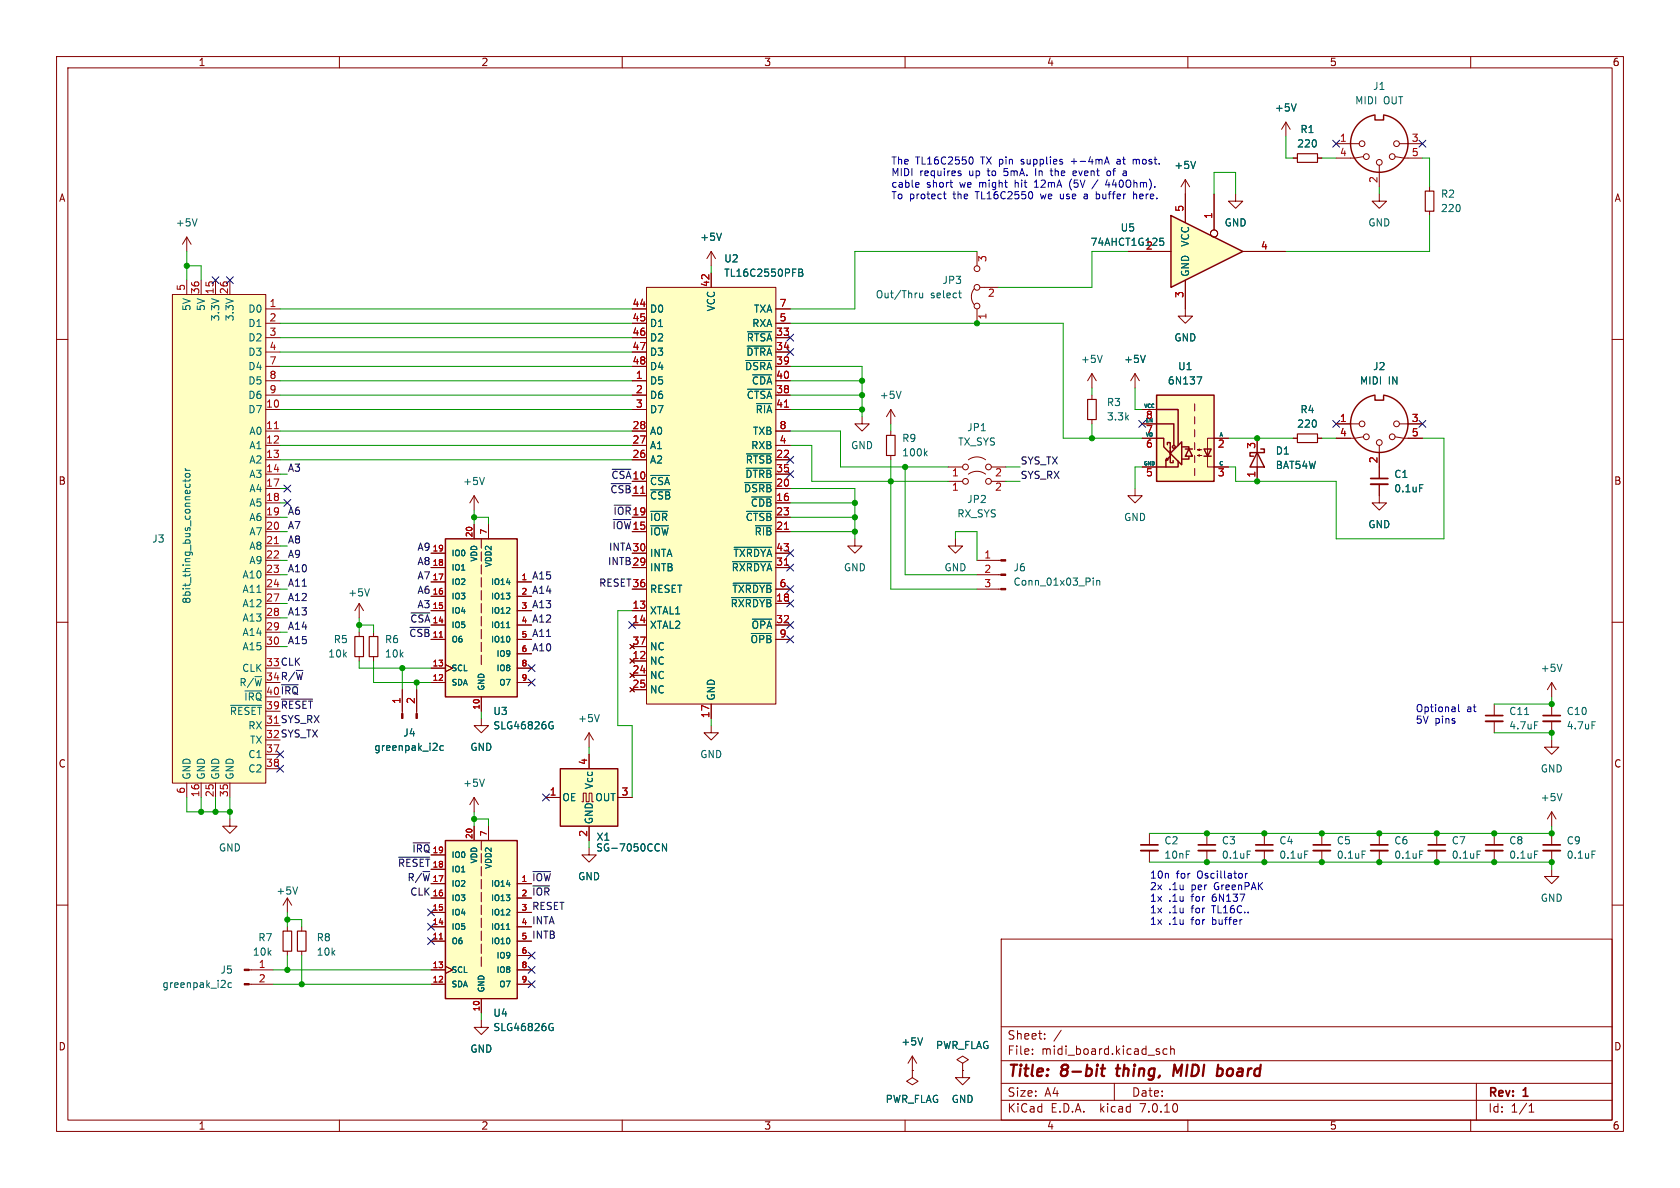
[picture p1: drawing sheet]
<svg xmlns="http://www.w3.org/2000/svg" width="297mm" height="210mm" viewBox="0 0 297 210" stroke-linecap="round" stroke-linejoin="round" font-family="sans-serif">
<g fill="none" stroke="#840000" stroke-width=".18">
<path d="M10 10h277v190h-277zM12 12h273v186h-273zM60 10v2M110 10v2M160 10v2M210 10v2M260 10v2M218.4 34.3v1.3h1.3l-1.3 1.2-1.2-1.2h1.2M10 60h2M209.5 54.6v1.3h1.3l-1.3 1.3-1.2-1.3h1.2M285 60h2M201.9 77.5h2.6"/>
<path d="M201.9 74.9h2.6M201.9 72.4h2.6M211.2 71.4v1.2M211.2 73.7v1.2M211.2 75.9v1.3M211.2 78.2v1.3M211.7 79.5l.4-.1v.2l-.4-.1h.8M217.2 77.5h-3.7v5.1h3.7M222.2 77.5v7.6M228.6 77.5h.8M232.9 77.5h.8M172.7 99.1h4.2"/>
<path d="M201.9 82.6h2.6M211.2 80.5v1.3M211.2 82.8v1.3M211.7 80.5l.4-.1v.2l-.4-.1h.8M243.8 85.6v3.3h1.3l-1.3 1.3-1.2-1.3h1.2M243.8 82.6v2M10 110h2M172.7 104.1h4.2M172.7 101.6h4.2M285 110h2M104.1 129.5l-.7 1.3M104.1 129.5v2.6"/>
<path d="M104.1 133.4v2.5M104.1 129.5l.8 1.3M125.7 128.3v1.2h1.3l-1.3 1.3-1.2-1.3h1.2M10 160h2M83.8 141l-.7 1.2M83.8 141v2.5M83.8 141l.8 1.2M96.5 141h2.6M102.9 141.7h.2v-1.5h.5v1.5h.5v-1.5h.5v1.5h.3M104.1 149.9v1.2h1.3l-1.3 1.3-1.2-1.3h1.2M104.1 146.1v2.5M109.2 141h2.6"/>
<path d="M203.2 147.3v2.1M203.2 150.4v2M285 160h2M44 174h4.3M44 171.5h4.3M177 166h108v32h-108zM60 198v2M85.1 180.3v1.3h1.3l-1.3 1.3-1.3-1.3h1.3M110 198v2M160 198v2M177 194.5h108M177 191.5h108"/>
<path d="M177 187.5h108M177 181.5h108M182.5 186.3v.1M182.5 185.5v.1M184.7 183.6v.1M184.7 182.8v.1M187.6 182.1l-1.3 2M197 191.5v3M204.8 185.9l.2 .2-.2 .3M204.8 185.4l.2 .1M206.3 185.5l-.4-.1-.3 .3v.4l.1 .2h.6M207 185.5l.2-.1 .3 .1 .1 .9"/>
<path d="M207 184.9v1.5M210 198v2M260 198v2M261 191.5v6.5M270.3 196.6h.9M270.3 195.5l.4-.4v1.5"/>
</g>
<path d="M194.6 188.9h.8M195 188.2l-.2 1.7v.2l.4 .1M197.3 188.9h.7M197.6 188.2l-.2 1.7 .3 .3M209 188.2l-.9 1.4-.5-1.4-.2 2M216.1 189.1v.7" fill="none" stroke="#840000" stroke-width=".4"/>
<g fill="#ffffc2" stroke="#ffffc2" stroke-width=".18">
<path d="M204.5 69.9h10.1v15.2h-10.1z"/>
<path d="M99.1 135.9h10.1v10.2h-10.1z"/>
</g>
<g fill="none" stroke="#840000" stroke-width=".25">
<path d="M204.5 69.9h10.1v15.2h-10.1zM204.5 72.4h3.8v6.3M204.5 74.9h3v3.8M204.5 77.5h1.2v1.5l1.1 1M206.4 78.6v-.4h.5v1M206.9 79.1v1.9M208.9 78.1v4.1l-2-2.1zM209 79h1.2v.4M209.5 79.4h1.3M210.2 79.4l.6 1.2h-1.3zM212.9 79.4h1.2l-.6 1.2zM222.9 79.4h.6v.6h-2.5v.6h.6"/>
<path d="M206.9 80.8v1h.5v-.4M206.9 80.6l-.8 .8 .1-.4 .3 .3-.4 .1v1.2M208.3 81.5v1.1h-3.8M210.2 80.8v.4h-1.3M212.9 80.6h1.2M222.2 80l1.3 2.6h-2.5zM99.1 135.9h10.1v10.2h-10.1z"/>
<circle cx="207.5" cy="79" r=".25"/>
</g>
<path d="M211.6 66.6h.9l-.6 1.3M251 85.7h.6M193.3 102.2v.1M193.3 102.6v.8M193.9 102.6v.8M193.9 102.7l.2-.1 .3 .1v.7M85.6 137.7l-.4 1.3M106 126.3l-.5 1.3M117.8 149.2v1.2l-.7-1.2v1.2M39 174.6h.8M39.8 173.4v.4M40.9 173.8l-.3-.1-.3 .3 .1 .5h.5" fill="none" stroke="#006464" stroke-width=".18"/>
<path d="M242.3 85.6h3.1M201.7 150.4h3" fill="none" stroke="#840000" stroke-width=".33"/>
<path d="M242.3 84.6h3.1M201.7 149.4h3" fill="none" stroke="#840000" stroke-width=".3"/>
<g fill="#840000" stroke="#840000" stroke-width=".18">
<path d="M43.2 173.9h.8v.2h-.8z"/>
<path d="M43.2 171.3h.8v.3h-.8z"/>
<path d="M176.9 104h.9v.3h-.9z"/>
<path d="M176.9 101.5h.9v.2h-.9z"/>
<path d="M176.9 98.9h.9v.3h-.9z"/>
</g>
<path d="M229.4 76.7h3.5v1.5h-3.5z" fill="none" stroke="#840000" stroke-width=".2"/>
<path d="M207 38.1l12.7 6.4-12.7 6.3z" fill="#ffffc2"/>
<path d="M207 38.1l12.7 6.4-12.7 6.3zM243.1 20.3a5.1 5.1 0 0 0-3.5 7.8 5.1 5.1 0 0 0 8.5 0 5.1 5.1 0 0 0-3.5-7.8M243.1 20.4v.8h1.5v-.8M243.1 69.9a5.1 5.1 0 0 0-3.5 7.8 5.1 5.1 0 0 0 8.5 0 5.1 5.1 0 0 0-3.5-7.8M243.1 70v.7h1.5v-.7M78.7 95.3h12.7v27.9h-12.7zM78.7 148.6h12.7v27.9h-12.7z" fill="none" stroke="#840000" stroke-width=".25"/>
<g fill="none" stroke="#840000" stroke-width=".18">
<path d="M209.5 31.8v7.6M209.5 31.8l-.7 1.2M209.5 31.8l.8 1.2M214.6 34.3v6.3M227.3 21.6l-.7 1.3M227.3 21.6v2.5M227.3 21.6l.8 1.3M228.6 27.9h.8M232.9 27.9h.8M236.2 25.4h4.1M241 27.7l-1.5 .2h-3.3M243.8 34.3v1.3h1.3l-1.3 1.2-1.2-1.2h1.2"/>
<path d="M243.8 29.2v3.8M246.6 27.7l1.6 .2h3.3M247.4 25.4h4.1M252.7 33v.8M252.7 37.3v.8M30.5 52.1h16.5v86.3h-16.5zM33 41.9v2.6M33 49.5v2.6M33 41.9l-.7 1.3M33 41.9l.8 1.3M35.6 49.5v2.6M38.1 49.5v2.6"/>
<path d="M40.6 49.5v2.6M47 54.6h2.5M47 57.2h2.5M47 59.7h2.5M111.8 54.6h2.5M111.8 57.2h2.5M111.8 59.7h2.5M114.3 50.8h22.9v73.7h-22.9zM125.7 44.5v2.5M125.7 48.3v2.5M125.7 44.5l-.7 1.2M125.7 44.5l.8 1.2"/>
<path d="M137.2 54.6h2.5M137.2 57.2h2.5M137.2 59.7h2.5M172.2 51.1a2.26 2.26 0 0 0 0 2.7M172.7 44.5v2.5M172.7 54.6v2.6M173.2 50.8h3.3M199.4 44.5h7.6M209.5 49.5v5.1M219.7 44.5h7.6M47 76.2h2.5M47 72.4h2.5"/>
<path d="M47 78.7h2.5M47 62.2h2.5M47 64.8h2.5M47 67.3h2.5M47 69.9h2.5M111.8 76.2h2.5M111.8 72.4h2.5M111.8 78.7h2.5M111.8 62.2h2.5M111.8 64.8h2.5M111.8 67.3h2.5M111.8 69.9h2.5"/>
<path d="M137.2 76.2h2.5M137.2 72.4h2.5M137.2 78.7h2.5M137.2 62.2h2.5M137.2 64.8h2.5M137.2 67.3h2.5M137.2 69.9h2.5M152.4 73.7v1.2h1.3l-1.3 1.3-1.3-1.3h1.3M157.5 72.4l-.8 1.3M157.5 72.4v2.5M157.5 76.2v.8M157.5 72.4l.7 1.3"/>
<path d="M193 66l-.7 1.3M193 66v2.6M193 69.9v.7M193 74.2v.7M193 66l.8 1.3M200.7 66l-.8 1.3M200.7 66v2.6M200.7 66l.7 1.3M201.9 72.4h2.6M201.9 74.9h2.6M201.9 77.5h2.6M214.6 77.5h2.6"/>
<path d="M222.2 77.5v2.5M228.6 77.5h.8M232.9 77.5h.8M236.2 74.9h4.1M241 77.2l-1.5 .3h-3.3M243.8 78.7v5.9M246.6 77.2l1.6 .3h3.3M247.4 74.9h4.1M47 91.4h2.5M47 81.3h2.5M47 83.8h2.5M47 86.4h2.5"/>
<path d="M47 88.9h2.5M47 94h2.5M47 96.5h2.5M47 99.1h2.5M76.2 97.8h2.5M83.8 87.6v2.6M83.8 92.7v2.6M83.8 87.6l-.7 1.3M83.8 87.6l.8 1.3M86.4 92.7v2.6M111.8 97.8h2.5M111.8 91.4h2.5"/>
<path d="M111.8 81.3h2.5M111.8 87.6h2.5M137.2 97.8h2.5M137.2 91.4h2.5M137.2 81.3h2.5M137.2 83.8h2.5M137.2 86.4h2.5M137.2 88.9h2.5M137.2 94h2.5M151.1 95.3v1.2h1.3l-1.3 1.3-1.2-1.3h1.2M157.5 80.5v.8M167.6 85.1h2.6"/>
<path d="M167.6 82.6h2.6M168.9 95.3v1.2h1.3l-1.3 1.3-1.3-1.3h1.3M171.2 83.8a2.54 2.54 0 0 1 3 0M171.2 81.3a2.54 2.54 0 0 1 3 0M175.3 85.1h2.5M175.3 82.6h2.5M200.7 86.4v1.2h1.2l-1.2 1.3-1.3-1.3h1.3M201.9 82.6h2.6M214.6 82.6h2.6M222.2 82.6v2.5M243.8 85.6v2M47 114.3h2.5"/>
<path d="M47 101.6h2.5M47 104.1h2.5M47 106.7h2.5M47 109.2h2.5M47 111.8h2.5M63.5 106.7l.8 1.3M63.5 106.7v2.5M63.5 111.8v.7M63.5 116.1v.7M63.5 106.7l-.8 1.3M66 111.8v.7M66 116.1v.7"/>
<path d="M76.2 102.9h2.5M76.2 113h2.5M76.2 118.1h2.5M76.2 108h2.5M76.2 105.4h2.5M76.2 100.3h2.5M78.7 117.5l1.3 .6-1.3 .6M91.4 102.9h2.6M91.4 113h2.6M91.4 118.1h2.6M91.4 108h2.6M91.4 105.4h2.6"/>
<path d="M91.4 110.5h2.6M91.4 115.6h2.6M111.4 116.5l.7 .7M111.4 119l.7 .8M111.8 108h2.5M111.8 100.3h2.5M111.8 110.5h2.5M111.8 114.3h2.5M111.8 104.1h2.5M111.8 116.8h2.5M111.8 119.4h2.5M112.1 116.5l-.7 .7"/>
<path d="M112.1 119l-.7 .8M137.2 113h2.5M137.2 100.3h2.5M137.2 110.5h2.5M137.2 104.1h2.5M137.2 106.7h2.5M33 138.4v2.6M35.6 138.4v2.6M38.1 138.4v2.6M40.6 138.4v2.6M47 133.4h2.5M47 135.9h2.5"/>
<path d="M71.1 121.9v4.2M73.7 121.9v4.2M76.2 120.7h2.5M85.1 127v1.3h1.3l-1.3 1.2-1.3-1.2h1.3M85.1 123.2v2.5M91.4 120.7h2.6M104.1 133.4v2.5M111.8 121.9h2.5M125.7 124.5v2.5M264.2 124.5v2M264.2 127.5v2M274.3 130.8v1.3h1.3l-1.3 1.3-1.3-1.3h1.3"/>
<path d="M274.3 120.7v2.5M274.3 124.5v2M274.3 127.5v2M274.3 120.7l-.7 1.2M274.3 120.7l.8 1.2M40.6 144.8v1.3h1.3l-1.3 1.2-1.2-1.2h1.2M50.8 158.8l.8 1.2M50.8 158.8v2.5M50.8 158.8l-.8 1.2M76.2 156.2h2.5M76.2 158.8h2.5M76.2 151.1h2.5"/>
<path d="M83.8 146.1v2.5M86.4 146.1v2.5M91.4 156.2h2.6M91.4 158.8h2.6M96.5 141h2.6M104.1 146.1v2.5M109.2 141h2.6M213.4 147.3v2.1M213.4 150.4v2M223.5 147.3v2.1M223.5 150.4v2M233.7 147.3v2.1"/>
<path d="M233.7 150.4v2M243.8 147.3v2.1M243.8 150.4v2M254 147.3v2.1M254 150.4v2M264.2 147.3v2.1M264.2 150.4v2M274.3 153.7v1.2h1.3l-1.3 1.3-1.3-1.3h1.3M274.3 143.5v2.6M274.3 147.3v2.1M274.3 150.4v2M274.3 143.5l-.7 1.3"/>
<path d="M274.3 143.5l.8 1.3M50.8 163.8v.8M50.8 168.1v.8M53.3 163.8v.8M53.3 168.1v.8M76.2 166.4h2.5M76.2 174h2.5M76.2 171.5h2.5M76.2 163.8h2.5M76.2 161.3h2.5M78.7 170.8l1.3 .7-1.3 .6M85.1 176.5v2.6"/>
<path d="M91.4 166.4h2.6M91.4 174h2.6M91.4 171.5h2.6M91.4 163.8h2.6M91.4 161.3h2.6M91.4 168.9h2.6M161.3 189.2v1.3l1 .6-1 .7-1-.7 1-.6M161.3 189.2h.1M161.3 186.7l-.8 1.3M161.3 186.7v2.5M161.3 186.7l.8 1.3M170.2 189.2v1.3h1.2l-1.2 1.3-1.3-1.3h1.3"/>
<path d="M170.2 188l1-.7-1-.6-1 .6 1 .7v1.2M170.2 189.2h.1"/>
<circle cx="240.8" cy="25.4" r=".51"/>
<circle cx="241.6" cy="27.7" r=".51"/>
<circle cx="243.8" cy="28.7" r=".51"/>
<circle cx="246.1" cy="27.7" r=".51"/>
<circle cx="246.9" cy="25.4" r=".51"/>
<circle cx="172.7" cy="47.5" r=".51"/>
<circle cx="172.7" cy="54.1" r=".51"/>
<circle cx="172.7" cy="50.8" r=".51"/>
<circle cx="214.6" cy="41.3" r=".63"/>
<circle cx="240.8" cy="74.9" r=".51"/>
<circle cx="241.6" cy="77.2" r=".51"/>
<circle cx="243.8" cy="78.2" r=".51"/>
<circle cx="246.1" cy="77.2" r=".51"/>
<circle cx="246.9" cy="74.9" r=".51"/>
<circle cx="170.7" cy="82.6" r=".51"/>
<circle cx="170.7" cy="85.1" r=".51"/>
<circle cx="174.8" cy="85.1" r=".51"/>
<circle cx="174.8" cy="82.6" r=".51"/>
</g>
<g fill="none" stroke="#006464" stroke-width=".18">
<path d="M229.1 18.4l-.4 1.2M34.8 38.7l-.4 1.2M211.4 28.5l-.5 1.3M127.5 41.2l-.4 1.3M132.1 58.6h4.3M141.2 47.6h.4l.3 .2-.3 .4 .3 .1v.3l-.2 .2h-.5zM141.2 48.2h.4M162.6 51.8v.8h.3l.2-.1M163.1 51.8v.8M169.5 51.8h.4M169.6 52.5l.3 .1M205.1 42.1h.6"/>
<path d="M205.2 42.6h.3l.2 .2v.5l-.5 .1M131.8 63.7h4.6M132.1 61.2h4.3M132.1 68.8h4.3M133.1 66.3h3.3M159.3 69.2l-.4 1.2M163.9 79.7l-.5 .5M194.9 62.8l-.5 1.3M202.5 62.8l-.4 1.3M211.6 66.6h.9l-.6 1.3M32.8 82.8l.2 .3M32.8 84.7v.5"/>
<path d="M32.8 83.1h.8M32.8 83.8l.6-.1 .1 .1 .1 .3-.2 .3h-.4l-.2-.3zM32.8 85.6v.4M33.5 85.6v.4M33.6 84.7l-.2 .3h-1.1M85.6 84.4l-.4 1.3M115 84h3.3M115 86.6h3.5M115 92.9h3.2M115 90.4h3M129.5 99.3h6.9M129.8 96.7h6.6"/>
<path d="M131.7 85.3h4.7M131.9 82.8h4.5M132 90.4h4.4M132 80.2h4.4M132.9 87.9h3.5M133.5 92.9h2.9M163.5 80.1l.4 .5M251 85.7h.6M65.3 104.1l-.4 1.3M89.5 111h.6M129.3 105.6h7.1M129.6 103.1h6.8"/>
<path d="M132.8 112h3.6M133 109.4h3.4M276.1 117.4l-.4 1.3M40.8 124.7h5.5M43.3 122.1h3M76.5 132.7h.8M77.2 131.5v.4M78.4 131.9l-.4-.1-.2 .3 .1 .5h.5M97.3 127.6h.4M97.6 128.3h.2v.4l-.2 .1h-.3M269.5 126.3h.8M271.3 127.6h.6"/>
<path d="M281.4 127.6h.7M52.6 156.8l-.4 1.3M117.8 149.2v1.2l-.7-1.2v1.2M220.5 150.4h.6M230.6 150.4h.7M240.8 150.4h.6M251 150.4h.6M261.1 150.4h.6M271.3 150.4h.6M276.1 140.3l-.4 1.2M281.4 150.4h.7M89.5 164.3h.6"/>
<path d="M97.3 181h.4M97.6 181.6h.2v.5l-.2 .1-.3-.1M163.1 183.5l-.4 1.2"/>
</g>
<path d="M229.4 27.2h3.5v1.5h-3.5zM252 33.8h1.5v3.5h-1.5zM156.7 77h1.5v3.5h-1.5zM192.3 70.6h1.5v3.6h-1.5zM62.7 112.5h1.6v3.6h-1.6zM65.3 112.5h1.5v3.6h-1.5zM50 164.6h1.6v3.5h-1.6zM52.6 164.6h1.5v3.5h-1.5z" fill="none" stroke="#840000" stroke-width=".2"/>
<g fill="#ffffc2" stroke="#ffffc2" stroke-width=".18">
<path d="M78.7 95.3h12.7v27.9h-12.7z"/>
<path d="M30.5 52.1h16.5v86.3h-16.5z"/>
<path d="M114.3 50.8h22.9v73.7h-22.9z"/>
<path d="M78.7 148.6h12.7v27.9h-12.7z"/>
</g>
<path d="M85.1 95.3v22.8M85.1 148.6v22.9" fill="none" stroke="#840000" stroke-width=".18" stroke-dasharray="1.7 .6"/>
<g fill="#840000" stroke="#840000" stroke-width=".18">
<path d="M73.5 126.1h.3v.9h-.3z"/>
<path d="M71 126.1h.2v.9h-.2z"/>
</g>
<path d="M262.6 127.5h3.1M272.8 127.5h3M211.8 150.4h3.1M222 150.4h3M232.2 150.4h3M242.3 150.4h3.1M252.5 150.4h3M262.6 150.4h3.1M272.8 150.4h3" fill="none" stroke="#840000" stroke-width=".33"/>
<path d="M262.6 126.5h3.1M272.8 126.5h3M211.8 149.4h3.1M222 149.4h3M232.2 149.4h3M242.3 149.4h3.1M252.5 149.4h3M262.6 149.4h3.1M272.8 149.4h3" fill="none" stroke="#840000" stroke-width=".3"/>
<path d="M48.5 75.8h.7M138.7 72h.7M48.5 96.1h.7M138.7 93.6h.7M138.7 99.9h.7M77.7 166h.5" fill="none" stroke="#a90000" stroke-width=".18"/>
<path d="M108 85.5h3.5M108.2 83h3.3M108.4 91.8h3.1M108.6 89.3h2.9M72.5 110.9h3.5M72.7 108.4h3.3M49.8 121.1h2.9M49.8 123.6h5.4M70.5 151.5h5.5M73 149h3M94.2 156.6h3M94.2 154.1h3.1" fill="none" stroke="#0f0f0f" stroke-width=".18"/>
<g fill="none" stroke="#0000c2" stroke-width=".18">
<path d="M162.1 32.3h.3l.1 .3-.6 .1M162.4 33l-.3 .1M166.8 34.3h.5M167 33.9v1.1l.3 .1M167.9 32.3h.5M168.3 33.1h.1M169.4 30.6l.5 .2v.2l-.4 .1M169.4 30.3h.5M171.6 27.7a.68 .68 0 0 1 .5 .7 .68 .68 0 0 1-.5 .6M182.9 33.1h.7M183.1 32l-.2 .2M183.1 29.8v1.3"/>
<path d="M185.6 30.2h.5M185.8 29.8v1.1l.3 .2M187.5 34.3v.7l.1 .1M189.4 28.5h1M189.4 31.7a1.47 1.47 0 0 0 .1 1.9M190.2 30.3l-.3-.1-.2 .2 .1 .6h.4M190.3 30.5l-.6 .1M192.1 34.3l-.4 .1M192.1 34.7h-.3l-.2 .1 .1 .3h.4M193.9 34.3l.4 .1M194.1 31.8l-1.1 1.6M194.3 35l-.4 .1"/>
<path d="M195.4 28.6h.6M195.7 27.7l.4 1.3M195.7 30.5l.2-.3 .3 .1 .1 .2-.1 .5-.3 .1-.2-.3M195.7 31.8l-.3 .9h.8M196 32.3v.8M197.9 28.2h-.4M197.9 28.5h-.3l-.2 .2 .1 .3h.4M198.9 30.2l.2 .2v.7M199.1 31l-.1 .1M199.1 30.5l-.1 .1M200.3 28.3l.4-.1 .2 .1M200.4 34.4l.2-.1 .3 .1v.7"/>
<path d="M200.4 33.9v1.2M257.9 124.5v1.1l.1 .2M220.2 154.4v.8M220.5 154.4l-.3 .2"/>
</g>
<g fill="none" stroke="#009600" stroke-width=".18">
<path d="M214.6 34.3v-3.8h3.8v3.8M227.3 24.1v3.8h1.3M233.7 27.9h2.5M243.8 33v1.3M251.5 27.9h1.2v5.1M252.7 38.1v6.4h-25.4M33 47h2.6v2.5M33 44.5v5M49.5 57.2h62.3M49.5 54.6h62.3M49.5 59.7h62.3M125.7 47v1.3"/>
<path d="M139.7 57.2h48.3v20.3h13.9M172.7 44.5h-21.6v10.1h-11.4M199.4 44.5h-6.4v6.3h-16.5M49.5 69.9h62.3M49.5 67.3h62.3M49.5 64.8h62.3M49.5 72.4h62.3M49.5 62.2h62.3M49.5 76.2h62.3M49.5 78.7h62.3M139.7 69.9h12.7M139.7 67.3h12.7"/>
<path d="M139.7 64.8h12.7v8.9M139.7 72.4h12.7M139.7 76.2h8.9v6.4h19M139.7 78.7h3.8v6.4h24.1M157.5 74.9v1.3M193 68.6v1.3M193 74.9v2.6M200.7 68.6v3.8h1.2M217.2 77.5h11.4M233.7 77.5h2.5M251.5 77.5h3.8v17.8h-19.1v-10.2h-17.8v-2.5h-1.2M49.5 83.8h1.3"/>
<path d="M49.5 86.4h1.3M49.5 96.5h1.3M49.5 91.4h1.3M49.5 88.9h1.3M49.5 94h1.3M49.5 81.3h62.3M49.5 99.1h1.3M83.8 91.4h2.6v1.3M83.8 90.2v2.5M139.7 86.4h11.4v8.9M139.7 91.4h11.4M139.7 88.9h11.4"/>
<path d="M139.7 94h11.4M157.5 81.3v22.8h15.2M160 82.6v19h12.7M168.9 95.3v-1.3h3.8v5.1M177.8 85.1h2.5M177.8 82.6h2.5M201.9 82.6h-1.2v3.8M49.5 104.1h1.3M49.5 106.7h1.3M49.5 114.3h1.3M49.5 111.8h1.3M49.5 109.2h1.3"/>
<path d="M49.5 101.6h1.3M63.5 110.5h2.5v1.3M63.5 116.8v1.3h12.7M63.5 109.2v2.6M66 116.8v3.9h10.2M71.1 118.1v3.8M111.8 108h-2.6v20.3h2.6v12.7M73.7 120.7v1.2M85.1 125.7v1.3M104.1 132.1v1.3M125.7 127v1.3M264.2 129.5h10.1v1.3"/>
<path d="M274.3 123.2v1.3h-10.1M33 141v2.5h7.6M35.6 141v2.5M38.1 141v2.5M40.6 141v3.8M83.8 144.8h2.6v1.3M83.8 143.5v2.6M104.1 148.6v1.3M203.2 152.4h71.1v1.3M274.3 146.1v1.2h-71.1M48.3 171.5h27.9M48.3 174h27.9"/>
<path d="M50.8 162.6h2.5v1.2M50.8 161.3v2.5M50.8 168.9v2.6M53.3 168.9v5.1M85.1 179.1v1.2"/>
</g>
<g fill="none" stroke="#000084" stroke-width=".18">
<path d="M235.6 24.8l1.2 1.2M236.8 24.8l-1.2 1.2M250.9 24.8l1.2 1.2M252.1 24.8l-1.2 1.2M37.5 48.9l1.2 1.2M38.7 48.9l-1.2 1.2M40 48.9l1.2 1.2M41.2 48.9l-1.2 1.2M139.1 59.1l1.2 1.2M140.3 59.1l-1.2 1.2M139.1 61.6l1.2 1.2M140.3 61.6l-1.2 1.2"/>
<path d="M201.3 74.3l1.2 1.2M202.5 74.3l-1.2 1.2M235.6 74.3l1.2 1.2M236.8 74.3l-1.2 1.2M250.9 74.3l1.2 1.2M252.1 74.3l-1.2 1.2M50.2 88.3l1.2 1.2M50.2 85.8l1.2 1.2M51.4 88.3l-1.2 1.2M51.4 85.8l-1.2 1.2M139.1 80.7l1.2 1.2M139.1 83.2l1.2 1.2"/>
<path d="M139.1 97.2l1.2 1.2M139.1 99.7l1.2 1.2M140.3 80.7l-1.2 1.2M140.3 83.2l-1.2 1.2M140.3 97.2l-1.2 1.2M140.3 99.7l-1.2 1.2M93.4 117.5l1.2 1.2M94.6 117.5l-1.2 1.2M111.2 109.9l1.2 1.2M112.4 109.9l-1.2 1.2M139.1 106.1l1.2 1.2M139.1 103.5l1.2 1.2"/>
<path d="M139.1 112.4l1.2 1.2M139.1 109.9l1.2 1.2M140.3 106.1l-1.2 1.2M140.3 103.5l-1.2 1.2M140.3 112.4l-1.2 1.2M140.3 109.9l-1.2 1.2M48.9 132.7l1.2 1.3M48.9 135.3l1.2 1.2M50.1 132.7l-1.2 1.3M50.1 135.3l-1.2 1.2M93.4 120l1.2 1.3M94.6 120l-1.2 1.3"/>
<path d="M95.9 140.4l1.2 1.2M97.1 140.4l-1.2 1.2M75.6 165.8l1.2 1.2M75.6 163.2l1.2 1.2M75.6 160.7l1.2 1.2M76.8 160.7l-1.2 1.2M76.8 163.2l-1.2 1.2M76.8 165.8l-1.2 1.2M93.4 170.8l1.2 1.3M93.4 168.3l1.2 1.2M93.4 173.4l1.2 1.2M94.6 170.8l-1.2 1.3"/>
<path d="M94.6 168.3l-1.2 1.2M94.6 173.4l-1.2 1.2"/>
</g>
<g fill="#009600" stroke="#009600" stroke-width=".18">
<circle cx="264.2" cy="147.3" r=".46"/>
<circle cx="264.2" cy="152.4" r=".46"/>
<circle cx="243.8" cy="147.3" r=".46"/>
<circle cx="233.7" cy="147.3" r=".46"/>
<circle cx="233.7" cy="152.4" r=".46"/>
<circle cx="243.8" cy="152.4" r=".46"/>
<circle cx="274.3" cy="129.5" r=".46"/>
<circle cx="254" cy="152.4" r=".46"/>
<circle cx="254" cy="147.3" r=".46"/>
<circle cx="223.5" cy="152.4" r=".46"/>
<circle cx="274.3" cy="124.5" r=".46"/>
<circle cx="274.3" cy="152.4" r=".46"/>
<circle cx="274.3" cy="147.3" r=".46"/>
<circle cx="172.7" cy="57.2" r=".46"/>
<circle cx="222.2" cy="77.5" r=".46"/>
<circle cx="213.4" cy="152.4" r=".46"/>
<circle cx="213.4" cy="147.3" r=".46"/>
<circle cx="223.5" cy="147.3" r=".46"/>
<circle cx="222.2" cy="85.1" r=".46"/>
<circle cx="152.4" cy="72.4" r=".46"/>
<circle cx="152.4" cy="69.9" r=".46"/>
<circle cx="151.1" cy="94" r=".46"/>
<circle cx="160" cy="82.6" r=".46"/>
<circle cx="152.4" cy="67.3" r=".46"/>
<circle cx="193" cy="77.5" r=".46"/>
<circle cx="50.8" cy="162.6" r=".46"/>
<circle cx="53.3" cy="174" r=".46"/>
<circle cx="50.8" cy="171.5" r=".46"/>
<circle cx="40.6" cy="143.5" r=".46"/>
<circle cx="38.1" cy="143.5" r=".46"/>
<circle cx="35.6" cy="143.5" r=".46"/>
<circle cx="151.1" cy="91.4" r=".46"/>
<circle cx="151.1" cy="88.9" r=".46"/>
<circle cx="157.5" cy="85.1" r=".46"/>
<circle cx="33" cy="47" r=".46"/>
<circle cx="63.5" cy="110.5" r=".46"/>
<circle cx="73.7" cy="120.7" r=".46"/>
<circle cx="71.1" cy="118.1" r=".46"/>
<circle cx="83.8" cy="144.8" r=".46"/>
<circle cx="83.8" cy="91.4" r=".46"/>
</g>
<g font-size="2.8" fill="#840000">
<text x="178" y="190.9">Title:</text>
<text x="187.7" y="190.9">8-bit</text>
<text x="198.3" y="190.9">thing,</text>
<text x="209.1" y="190.9">MIDI</text>
<text x="217.6" y="190.9">board</text>
</g>
<g font-size="2.1" fill="#840000">
<text x="178" y="184">Sheet:</text>
<text x="178" y="186.7">File:</text>
<text x="184.1" y="186.7">midi_board.kicad_sch</text>
<text x="178" y="196.9">KiCad</text>
<text x="178" y="194.1">Size:</text>
<text x="184.7" y="194.1">A4</text>
<text x="185.7" y="196.9">E.D.A.</text>
<text x="194.6" y="196.9">kicad</text>
<text x="200" y="194.1">Date:</text>
<text x="201.8" y="196.9">7.0.10</text>
<text x="263" y="194.3">Rev:</text>
<text x="263" y="196.9">Id:</text>
<text x="267.1" y="196.9">1/1</text>
<text x="269.4" y="194.3">1</text>
</g>
<g font-size="1.8" fill="#840000">
<text x="35" y="11.9">1</text>
<text x="85" y="11.9">2</text>
<text x="135" y="11.9">3</text>
<text x="185" y="11.9">4</text>
<text x="235" y="11.9">5</text>
<text x="285" y="11.9">6</text>
<text x="10.3" y="35.9">A</text>
<text x="285.3" y="35.9">A</text>
<text x="10.3" y="85.9">B</text>
<text x="108" y="84.7">~{CSA}</text>
<text x="285.3" y="85.9">B</text>
<text x="108.2" y="93.6">~{IOW}</text>
<text x="72.4" y="110.1">~{CSA}</text>
<text x="10.3" y="135.9">C</text>
<text x="285.3" y="135.9">C</text>
<text x="70.3" y="153.3">~{RESET}</text>
<text x="10.3" y="185.9">D</text>
<text x="285.3" y="185.9">D</text>
<text x="35" y="199.9">1</text>
<text x="85" y="199.9">2</text>
<text x="135" y="199.9">3</text>
<text x="185" y="199.9">4</text>
<text x="235" y="199.9">5</text>
<text x="285" y="199.9">6</text>
</g>
<g font-size="1.8" fill="#006464">
<text x="242.7" y="16.1">J1</text>
<text x="225.3" y="19.9">+5V</text>
<text x="229.8" y="23.7">R1</text>
<text x="239.5" y="18.6">MIDI</text>
<text x="244.6" y="18.6">OUT</text>
<text x="229.2" y="26.3">220</text>
<text x="207.5" y="30.1">+5V</text>
<text x="254.6" y="35.2">R2</text>
<text x="31" y="40.2">+5V</text>
<text x="198" y="41.1">U5</text>
<text x="216.4" y="40.2">GND</text>
<text x="241.8" y="40.2">GND</text>
<text x="254.6" y="37.7">220</text>
<text x="123.7" y="42.8">+5V</text>
<text x="127.9" y="46.6">U2</text>
<text x="192.7" y="43.7">74AHCT1G125</text>
<text x="210.4" y="43.7" transform="rotate(-90 210.4 43.7)">VCC</text>
<text x="127.9" y="49.1">TL16C2550PFB</text>
<text x="154.7" y="52.9">Out/Thru</text>
<text x="164.5" y="52.9">select</text>
<text x="166.5" y="50.4">JP3</text>
<text x="210.4" y="49" transform="rotate(-90 210.4 49)">GND</text>
<text x="33.9" y="55.1" transform="rotate(-90 33.9 55.1)">5V</text>
<text x="36.4" y="55.1" transform="rotate(-90 36.4 55.1)">5V</text>
<text x="39" y="56.9" transform="rotate(-90 39 56.9)">3.3V</text>
<text x="41.5" y="56.9" transform="rotate(-90 41.5 56.9)">3.3V</text>
<text x="43.8" y="55.5">D0</text>
<text x="43.8" y="58">D1</text>
<text x="114.8" y="55.5">D0</text>
<text x="114.8" y="58">D1</text>
<text x="126.6" y="55.1" transform="rotate(-90 126.6 55.1)">VCC</text>
<text x="132.9" y="58">RXA</text>
<text x="133.2" y="55.5">TXA</text>
<text x="43.8" y="60.6">D2</text>
<text x="43.8" y="63.1">D3</text>
<text x="43.8" y="65.6">D4</text>
<text x="114.8" y="60.6">D2</text>
<text x="114.8" y="63.1">D3</text>
<text x="114.8" y="65.6">D4</text>
<text x="131.6" y="65.6">~{DSRA}</text>
<text x="131.9" y="63.1">~{DTRA}</text>
<text x="131.9" y="60.6">~{RTSA}</text>
<text x="191" y="64.4">+5V</text>
<text x="198.6" y="64.4">+5V</text>
<text x="207.5" y="60.6">GND</text>
<text x="208.2" y="65.6">U1</text>
<text x="242.7" y="65.6">J2</text>
<text x="43.8" y="68.2">D5</text>
<text x="43.8" y="70.7">D6</text>
<text x="114.8" y="68.2">D5</text>
<text x="114.8" y="70.7">D6</text>
<text x="131.9" y="70.7">~{CTSA}</text>
<text x="132.8" y="68.2">~{CDA}</text>
<text x="155.4" y="70.7">+5V</text>
<text x="195.6" y="72">R3</text>
<text x="206.4" y="68.2">6N137</text>
<text x="240.3" y="68.2">MIDI</text>
<text x="245.4" y="68.2">IN</text>
<text x="43.8" y="73.3">D7</text>
<text x="44" y="77.1">A0</text>
<text x="114.8" y="77.1">A0</text>
<text x="114.8" y="73.3">D7</text>
<text x="133" y="77.1">TXB</text>
<text x="133.5" y="73.3">~{RIA}</text>
<text x="170.9" y="76.4">JP1</text>
<text x="195.6" y="74.5">3.3k</text>
<text x="229.2" y="75.8">220</text>
<text x="229.8" y="73.3">R4</text>
<text x="44" y="79.6">A1</text>
<text x="44" y="82.1">A2</text>
<text x="114.8" y="82.1">A2</text>
<text x="114.8" y="79.6">A1</text>
<text x="131.7" y="82.1">~{RTSB}</text>
<text x="132.7" y="79.6">RXB</text>
<text x="150.4" y="79.6">GND</text>
<text x="159.4" y="78.3">R9</text>
<text x="159.4" y="80.9">100k</text>
<text x="169.3" y="79">TX_SYS</text>
<text x="225.4" y="80.6">D1</text>
<text x="225.4" y="83.1">BAT54W</text>
<text x="44" y="84.7">A3</text>
<text x="44" y="87.2">A4</text>
<text x="44" y="89.8">A5</text>
<text x="81.8" y="86">+5V</text>
<text x="114.8" y="86">~{CSA}</text>
<text x="114.8" y="88.5">~{CSB}</text>
<text x="131.4" y="87.2">~{DSRB}</text>
<text x="131.7" y="84.7">~{DTRB}</text>
<text x="132.6" y="89.8">~{CDB}</text>
<text x="170.9" y="89.1">JP2</text>
<text x="246.4" y="84.7">C1</text>
<text x="246.4" y="87.2">0.1uF</text>
<text x="44" y="92.3">A6</text>
<text x="44" y="94.8">A7</text>
<text x="114.8" y="94.8">~{IOW}</text>
<text x="114.8" y="92.3">~{IOR}</text>
<text x="131.7" y="92.3">~{CTSB}</text>
<text x="133.3" y="94.8">~{RIB}</text>
<text x="169.1" y="91.7">RX_SYS</text>
<text x="198.6" y="92.3">GND</text>
<text x="241.8" y="93.6">GND</text>
<text x="26.8" y="96.1">J3</text>
<text x="44" y="97.4">A8</text>
<text x="44" y="99.9">A9</text>
<text x="114.8" y="101.2">INTB</text>
<text x="114.8" y="98.7">INTA</text>
<text x="129.3" y="101.2">~{RXRDYA}</text>
<text x="129.6" y="98.7">~{TXRDYA}</text>
<text x="149.1" y="101.2">GND</text>
<text x="166.9" y="101.2">GND</text>
<text x="179.1" y="101.2">J6</text>
<text x="33.9" y="106.8" transform="rotate(-90 33.9 106.8)">8bit_thing_bus_connector</text>
<text x="42.8" y="102.5">A10</text>
<text x="42.8" y="105">A11</text>
<text x="42.8" y="107.5">A12</text>
<text x="61.5" y="105.6">+5V</text>
<text x="114.8" y="105">RESET</text>
<text x="129.1" y="107.5">~{RXRDYB}</text>
<text x="129.4" y="105">~{TXRDYB}</text>
<text x="179.1" y="103.7">Conn_01x03_Pin</text>
<text x="42.8" y="110.1">A13</text>
<text x="42.8" y="112.6">A14</text>
<text x="58.9" y="113.9">R5</text>
<text x="68" y="113.9">R6</text>
<text x="114.8" y="108.8">XTAL1</text>
<text x="114.8" y="111.4">XTAL2</text>
<text x="132.6" y="113.9">~{OPB}</text>
<text x="132.8" y="111.4">~{OPA}</text>
<text x="42.7" y="119">CLK</text>
<text x="42.8" y="115.2">A15</text>
<text x="57.9" y="116.4">10k</text>
<text x="68" y="116.4">10k</text>
<text x="114.8" y="117.7">NC</text>
<text x="114.8" y="115.2">NC</text>
<text x="272.3" y="119">+5V</text>
<text x="114.8" y="120.2">NC</text>
<text x="114.8" y="122.8">NC</text>
<text x="126.6" y="124" transform="rotate(-90 126.6 124)">GND</text>
<text x="43.8" y="129.1">RX</text>
<text x="44.1" y="131.7">TX</text>
<text x="71.2" y="130.4">J4</text>
<text x="87.1" y="126.6">U3</text>
<text x="87.1" y="129.1">SLG46826G</text>
<text x="102.1" y="127.9">+5V</text>
<text x="266.7" y="126.6">C11</text>
<text x="266.7" y="129.1">4.7uF</text>
<text x="276.9" y="126.6">C10</text>
<text x="276.9" y="129.1">4.7uF</text>
<text x="33.9" y="137.9" transform="rotate(-90 33.9 137.9)">GND</text>
<text x="36.4" y="137.9" transform="rotate(-90 36.4 137.9)">GND</text>
<text x="39" y="137.9" transform="rotate(-90 39 137.9)">GND</text>
<text x="41.5" y="137.9" transform="rotate(-90 41.5 137.9)">GND</text>
<text x="43.8" y="134.2">C1</text>
<text x="43.8" y="136.8">C2</text>
<text x="66.1" y="132.9">greenpak_i2c</text>
<text x="83.1" y="132.9">GND</text>
<text x="123.7" y="134.2">GND</text>
<text x="272.3" y="136.8">GND</text>
<text x="81.8" y="139.3">+5V</text>
<text x="99.3" y="141.8">OE</text>
<text x="105" y="139.6" transform="rotate(-90 105 139.6)">Vcc</text>
<text x="105.1" y="141.8">OUT</text>
<text x="272.3" y="141.8">+5V</text>
<text x="105" y="145.8" transform="rotate(-90 105 145.8)">GND</text>
<text x="105.4" y="148.8">X1</text>
<text x="205.7" y="149.5">C2</text>
<text x="215.9" y="149.5">C3</text>
<text x="226.1" y="149.5">C4</text>
<text x="236.2" y="149.5">C5</text>
<text x="246.4" y="149.5">C6</text>
<text x="256.6" y="149.5">C7</text>
<text x="266.7" y="149.5">C8</text>
<text x="276.9" y="149.5">C9</text>
<text x="38.6" y="150.7">GND</text>
<text x="102.1" y="155.8">GND</text>
<text x="105.3" y="150.7">SG-7050CCN</text>
<text x="205.7" y="152">10nF</text>
<text x="215.9" y="152">0.1uF</text>
<text x="226.1" y="152">0.1uF</text>
<text x="236.2" y="152">0.1uF</text>
<text x="246.4" y="152">0.1uF</text>
<text x="256.6" y="152">0.1uF</text>
<text x="266.7" y="152">0.1uF</text>
<text x="276.9" y="152">0.1uF</text>
<text x="48.8" y="158.3">+5V</text>
<text x="272.3" y="159.6">GND</text>
<text x="45.6" y="166.6">R7</text>
<text x="55.9" y="166.6">R8</text>
<text x="38.9" y="172.3">J5</text>
<text x="44.6" y="169.1">10k</text>
<text x="55.9" y="169.1">10k</text>
<text x="28.6" y="174.9">greenpak_i2c</text>
<text x="87.1" y="179.9">U4</text>
<text x="87.1" y="182.5">SLG46826G</text>
<text x="159.3" y="185">+5V</text>
<text x="165.4" y="185.6">PWR_FLAG</text>
<text x="83.1" y="186.3">GND</text>
<text x="156.5" y="195.2">PWR_FLAG</text>
<text x="168.1" y="195.2">GND</text>
</g>
<g font-size="1.8" fill="#0000c2">
<text x="157.5" y="29.2">The</text>
<text x="161.9" y="29.2">TL16C2550</text>
<text x="173.5" y="29.2">TX pin</text>
<text x="181" y="29.2">supplies</text>
<text x="190" y="29.2">+-4mA</text>
<text x="198.3" y="29.2">at</text>
<text x="201.4" y="29.2">most.</text>
<text x="157.5" y="31.2">MIDI</text>
<text x="157.5" y="33.3">cable</text>
<text x="157.5" y="35.3">To protect</text>
<text x="162.6" y="31.2">requires</text>
<text x="163.8" y="33.3">short</text>
<text x="168.7" y="35.3">the</text>
<text x="169.8" y="33.3">we</text>
<text x="171.4" y="31.2">up</text>
<text x="172.8" y="35.3">TL16C2550</text>
<text x="173.4" y="33.3">might</text>
<text x="174.9" y="31.2">to</text>
<text x="177.9" y="31.2">5mA.</text>
<text x="179.9" y="33.3">hit</text>
<text x="183.5" y="33.3">12mA</text>
<text x="183.7" y="31.2">In</text>
<text x="184.5" y="35.3">we</text>
<text x="186.6" y="31.2">the</text>
<text x="188.1" y="35.3">use</text>
<text x="189.9" y="33.3">(5V</text>
<text x="190.8" y="31.2">event</text>
<text x="192.5" y="35.3">a</text>
<text x="194.8" y="35.3">buffer</text>
<text x="196.7" y="33.3">440Ohm).</text>
<text x="197" y="31.2">of</text>
<text x="201.6" y="35.3">here.</text>
<text x="250.2" y="126">Optional</text>
<text x="259.3" y="126">at</text>
<text x="250.2" y="128">5V</text>
<text x="253.7" y="128">pins</text>
<text x="203.2" y="155.4">10n</text>
<text x="207.9" y="155.4">for</text>
<text x="211.8" y="155.4">Oscillator</text>
<text x="203.2" y="157.4">2x</text>
<text x="203.2" y="159.5">1x</text>
<text x="203.2" y="161.5">1x</text>
<text x="206.6" y="157.4">.1u</text>
<text x="206.6" y="159.5">.1u</text>
<text x="206.6" y="161.5">.1u</text>
<text x="210.7" y="157.4">per</text>
<text x="210.7" y="159.5">for</text>
<text x="210.7" y="161.5">for</text>
<text x="214.6" y="159.5">6N137</text>
<text x="214.6" y="161.5">TL16C..</text>
<text x="214.9" y="157.4">GreenPAK</text>
<text x="203.2" y="163.6">1x</text>
<text x="206.6" y="163.6">.1u</text>
<text x="210.7" y="163.6">for</text>
<text x="214.6" y="163.6">buffer</text>
</g>
<g font-size="1.8" fill="#a90000">
<text x="236.8" y="25.1">1</text>
<text x="236.8" y="27.7">4</text>
<text x="249.5" y="25.1">3</text>
<text x="249.5" y="27.7">5</text>
<text x="243.6" y="32.5" transform="rotate(-90 243.6 32.5)">2</text>
<text x="209.3" y="37.5" transform="rotate(-90 209.3 37.5)">5</text>
<text x="214.4" y="38.8" transform="rotate(-90 214.4 38.8)">1</text>
<text x="174.7" y="46.4" transform="rotate(-90 174.7 46.4)">3</text>
<text x="202.5" y="44.2">2</text>
<text x="222.8" y="44.2">4</text>
<text x="32.8" y="51.5" transform="rotate(-90 32.8 51.5)">5</text>
<text x="35.3" y="52.1" transform="rotate(-90 35.3 52.1)">36</text>
<text x="37.8" y="52.1" transform="rotate(-90 37.8 52.1)">15</text>
<text x="40.4" y="52.1" transform="rotate(-90 40.4 52.1)">26</text>
<text x="125.5" y="50.8" transform="rotate(-90 125.5 50.8)">42</text>
<text x="174.6" y="52.8">2</text>
<text x="209.3" y="52.8" transform="rotate(-90 209.3 52.8)">3</text>
<text x="47.6" y="54.4">1</text>
<text x="47.6" y="56.9">2</text>
<text x="47.6" y="59.4">3</text>
<text x="111.7" y="54.4">44</text>
<text x="111.7" y="56.9">45</text>
<text x="111.7" y="59.4">46</text>
<text x="137.1" y="59.4">33</text>
<text x="137.7" y="56.9">5</text>
<text x="137.7" y="54.4">7</text>
<text x="174.7" y="56.6" transform="rotate(-90 174.7 56.6)">1</text>
<text x="47.6" y="62">4</text>
<text x="47.6" y="64.5">7</text>
<text x="111.7" y="62">47</text>
<text x="111.7" y="64.5">48</text>
<text x="137.1" y="62">34</text>
<text x="137.1" y="64.5">39</text>
<text x="47.6" y="67.1">8</text>
<text x="47.6" y="69.6">9</text>
<text x="112.3" y="67.1">1</text>
<text x="112.3" y="69.6">2</text>
<text x="137.1" y="69.6">38</text>
<text x="137.1" y="67.1">40</text>
<text x="46.9" y="75.9">11</text>
<text x="46.9" y="72.1">10</text>
<text x="111.7" y="75.9">28</text>
<text x="112.3" y="72.1">3</text>
<text x="137.1" y="72.1">41</text>
<text x="137.7" y="75.9">8</text>
<text x="202.5" y="76.9">7</text>
<text x="202.5" y="74.4">8</text>
<text x="236.8" y="74.7">1</text>
<text x="236.8" y="77.2">4</text>
<text x="249.5" y="74.7">3</text>
<text x="249.5" y="77.2">5</text>
<text x="46.9" y="78.5">12</text>
<text x="46.9" y="81">13</text>
<text x="46.9" y="83.6">14</text>
<text x="111.7" y="81">26</text>
<text x="111.7" y="78.5">27</text>
<text x="137.1" y="81">22</text>
<text x="137.1" y="83.6">35</text>
<text x="137.7" y="78.5">4</text>
<text x="202.5" y="79.5">6</text>
<text x="215.2" y="79.5">2</text>
<text x="222" y="79.4" transform="rotate(-90 222 79.4)">3</text>
<text x="243.6" y="82" transform="rotate(-90 243.6 82)">2</text>
<text x="46.9" y="86.1">17</text>
<text x="46.9" y="88.6">18</text>
<text x="107.8" y="87.3">~{CSB}</text>
<text x="111.7" y="84.8">10</text>
<text x="111.7" y="87.4">11</text>
<text x="137.1" y="88.6">16</text>
<text x="137.1" y="86.1">20</text>
<text x="168.2" y="87.1">1</text>
<text x="168.2" y="84.5">1</text>
<text x="175.8" y="87.1">2</text>
<text x="175.8" y="84.5">2</text>
<text x="202.5" y="84.5">5</text>
<text x="215.2" y="84.5">3</text>
<text x="222" y="84.5" transform="rotate(-90 222 84.5)">1</text>
<text x="46.9" y="91.2">19</text>
<text x="46.9" y="93.7">20</text>
<text x="111.7" y="93.7">15</text>
<text x="111.7" y="91.2">19</text>
<text x="137.1" y="93.7">21</text>
<text x="137.1" y="91.2">23</text>
<text x="46.9" y="96.3">21</text>
<text x="46.9" y="98.8">22</text>
<text x="46.9" y="101.3">23</text>
<text x="111.7" y="100.1">29</text>
<text x="111.7" y="97.5">30</text>
<text x="137.1" y="100.1">31</text>
<text x="137.1" y="97.5">43</text>
<text x="173.9" y="98.8">1</text>
<text x="173.9" y="101.3">2</text>
<text x="46.9" y="103.9">24</text>
<text x="46.9" y="106.4">27</text>
<text x="111.7" y="107.7">13</text>
<text x="111.7" y="103.9">36</text>
<text x="137.1" y="106.4">18</text>
<text x="137.7" y="103.9">6</text>
<text x="173.9" y="103.9">3</text>
<text x="46.9" y="109">28</text>
<text x="46.9" y="111.5">29</text>
<text x="72.2" y="112.7">~{CSB}</text>
<text x="111.7" y="110.2">14</text>
<text x="137.1" y="110.2">32</text>
<text x="137.7" y="112.8">9</text>
<text x="46.9" y="114">30</text>
<text x="111.7" y="116.6">12</text>
<text x="111.7" y="119.1">24</text>
<text x="111.7" y="114">37</text>
<text x="42.2" y="121.5">R/~{W}</text>
<text x="43.1" y="124.1">~{IRQ}</text>
<text x="70.9" y="124.5" transform="rotate(-90 70.9 124.5)">1</text>
<text x="73.4" y="124.5" transform="rotate(-90 73.4 124.5)">2</text>
<text x="111.7" y="121.7">25</text>
<text x="40.5" y="126.6">~{RESET}</text>
<text x="125.5" y="127" transform="rotate(-90 125.5 127)">17</text>
<text x="46.9" y="133.1">37</text>
<text x="46.9" y="135.6">38</text>
<text x="103.9" y="135.3" transform="rotate(-90 103.9 135.3)">4</text>
<text x="32.8" y="140.4" transform="rotate(-90 32.8 140.4)">6</text>
<text x="35.3" y="141" transform="rotate(-90 35.3 141)">16</text>
<text x="37.8" y="141" transform="rotate(-90 37.8 141)">25</text>
<text x="40.4" y="141" transform="rotate(-90 40.4 141)">35</text>
<text x="97.1" y="140.7">1</text>
<text x="109.8" y="140.7">3</text>
<text x="103.9" y="148" transform="rotate(-90 103.9 148)">2</text>
<text x="45.6" y="171.2">1</text>
<text x="45.6" y="173.7">2</text>
</g>
<g font-size="1.8" fill="#0f0f0f">
<text x="50.8" y="83.5">A3</text>
<text x="180.3" y="82.2">SYS_TX</text>
<text x="180.3" y="84.7">SYS_RX</text>
<text x="50.8" y="93.6">A7</text>
<text x="50.8" y="91.1">A6</text>
<text x="108.4" y="91.1">~{IOR}</text>
<text x="50.8" y="98.7">A9</text>
<text x="50.8" y="96.2">A8</text>
<text x="50.8" y="101.3">A10</text>
<text x="73.7" y="100">A8</text>
<text x="73.7" y="97.4">A9</text>
<text x="107.4" y="100">INTB 29</text>
<text x="107.6" y="97.4">INTA30</text>
<text x="50.8" y="106.3">A12</text>
<text x="50.8" y="103.8">A11</text>
<text x="73.7" y="105.1">A6</text>
<text x="73.7" y="102.5">A7</text>
<text x="73.7" y="107.6">A3</text>
<text x="94" y="105.1">A14</text>
<text x="94" y="102.5">A15</text>
<text x="94" y="107.6">A13</text>
<text x="105.8" y="103.8">RESET36</text>
<text x="50.8" y="108.9">A13</text>
<text x="50.8" y="111.4">A14</text>
<text x="50.8" y="114">A15</text>
<text x="94" y="110.1">A12</text>
<text x="94" y="112.7">A11</text>
<text x="46.9" y="117.9">33 CLK</text>
<text x="94" y="115.2">A10</text>
<text x="46.9" y="120.4">34 R/~{W}</text>
<text x="46.9" y="125.5">39 ~{RESET}</text>
<text x="46.9" y="122.9">40 ~{IRQ}</text>
<text x="46.9" y="128">31 SYS_RX</text>
<text x="46.9" y="130.6">32 SYS_TX</text>
<text x="71.9" y="155.9">R/~{W}</text>
<text x="72.8" y="150.8">~{IRQ}</text>
<text x="94" y="155.9">~{IOW}</text>
<text x="72.4" y="158.4">CLK</text>
<text x="94" y="160.9">RESET</text>
<text x="94" y="158.4">~{IOR}</text>
<text x="94" y="166">INTB</text>
<text x="94" y="163.5">INTA</text>
</g>
<g font-size="1.4" fill="#a90000">
<text x="83.6" y="95.1" transform="rotate(-90 83.6 95.1)">20</text>
<text x="86.1" y="94.6" transform="rotate(-90 86.1 94.6)">7</text>
<text x="76.4" y="100.1">18</text>
<text x="76.4" y="97.5">19</text>
<text x="76.4" y="107.7">15</text>
<text x="76.4" y="105.2">16</text>
<text x="76.4" y="102.6">17</text>
<text x="92.1" y="102.6">1</text>
<text x="92.1" y="105.2">2</text>
<text x="92.1" y="107.7">3</text>
<text x="76.4" y="112.8">11</text>
<text x="76.4" y="110.2">14</text>
<text x="92.1" y="110.2">4</text>
<text x="92.1" y="112.8">5</text>
<text x="76.4" y="117.9">13</text>
<text x="92.1" y="115.3">6</text>
<text x="92.1" y="117.9">8</text>
<text x="76.4" y="120.4">12</text>
<text x="84.8" y="125.6" transform="rotate(-90 84.8 125.6)">10</text>
<text x="92.1" y="120.4">9</text>
<text x="83.6" y="148.4" transform="rotate(-90 83.6 148.4)">20</text>
<text x="86.1" y="147.9" transform="rotate(-90 86.1 147.9)">7</text>
<text x="76.4" y="156">17</text>
<text x="76.4" y="153.4">18</text>
<text x="76.4" y="150.9">19</text>
<text x="92.1" y="156">1</text>
<text x="76.4" y="161">15</text>
<text x="76.4" y="158.5">16</text>
<text x="92.1" y="158.5">2</text>
<text x="92.1" y="161">3</text>
<text x="76.4" y="166.1">11</text>
<text x="76.4" y="163.6">14</text>
<text x="92.1" y="163.6">4</text>
<text x="92.1" y="166.1">5</text>
<text x="76.4" y="173.7">12</text>
<text x="76.4" y="171.2">13</text>
<text x="92.1" y="168.7">6</text>
<text x="92.1" y="171.2">8</text>
<text x="92.1" y="173.7">9</text>
<text x="84.8" y="178.9" transform="rotate(-90 84.8 178.9)">10</text>
</g>
<g font-size="1.4" fill="#006464">
<text x="79.8" y="101.1">IO1</text>
<text x="79.8" y="98.5">IO0</text>
<text x="84.6" y="99.4" transform="rotate(-90 84.6 99.4)">VDD</text>
<text x="87.1" y="100.4" transform="rotate(-90 87.1 100.4)">VDD2</text>
<text x="79.8" y="106.1">IO3</text>
<text x="79.8" y="103.6">IO2</text>
<text x="86.7" y="103.6">IO14</text>
<text x="86.7" y="106.1">IO13</text>
<text x="79.8" y="113.8">O6</text>
<text x="79.8" y="111.2">IO5</text>
<text x="79.8" y="108.7">IO4</text>
<text x="86.7" y="108.7">IO12</text>
<text x="86.7" y="111.2">IO11</text>
<text x="86.7" y="113.8">IO10</text>
<text x="79.8" y="118.8">SCL</text>
<text x="87.7" y="116.3">IO9</text>
<text x="87.7" y="118.8">IO8</text>
<text x="79.8" y="121.4">SDA</text>
<text x="85.8" y="122.2" transform="rotate(-90 85.8 122.2)">GND</text>
<text x="88.1" y="121.4">O7</text>
<text x="79.8" y="154.4">IO1</text>
<text x="79.8" y="151.9">IO0</text>
<text x="84.6" y="152.8" transform="rotate(-90 84.6 152.8)">VDD</text>
<text x="87.1" y="153.7" transform="rotate(-90 87.1 153.7)">VDD2</text>
<text x="79.8" y="159.5">IO3</text>
<text x="79.8" y="156.9">IO2</text>
<text x="86.7" y="156.9">IO14</text>
<text x="86.7" y="159.5">IO13</text>
<text x="79.8" y="167.1">O6</text>
<text x="79.8" y="164.6">IO5</text>
<text x="79.8" y="162">IO4</text>
<text x="86.7" y="162">IO12</text>
<text x="86.7" y="164.6">IO11</text>
<text x="86.7" y="167.1">IO10</text>
<text x="79.8" y="172.2">SCL</text>
<text x="87.7" y="169.6">IO9</text>
<text x="87.7" y="172.2">IO8</text>
<text x="79.8" y="174.7">SDA</text>
<text x="85.8" y="175.5" transform="rotate(-90 85.8 175.5)">GND</text>
<text x="88.1" y="174.7">O7</text>
</g>
<g font-size=".9" fill="#006464">
<text x="202.2" y="72.1">VCC</text>
<text x="202.5" y="77.2">VO</text>
<text x="215.5" y="77.2">A</text>
<text x="202.1" y="82.3">GND</text>
<text x="215.5" y="82.3">C</text>
</g>
<text font-size=".9" fill="#a90000" x="202.5" y="74.7">EN</text>
</svg>
